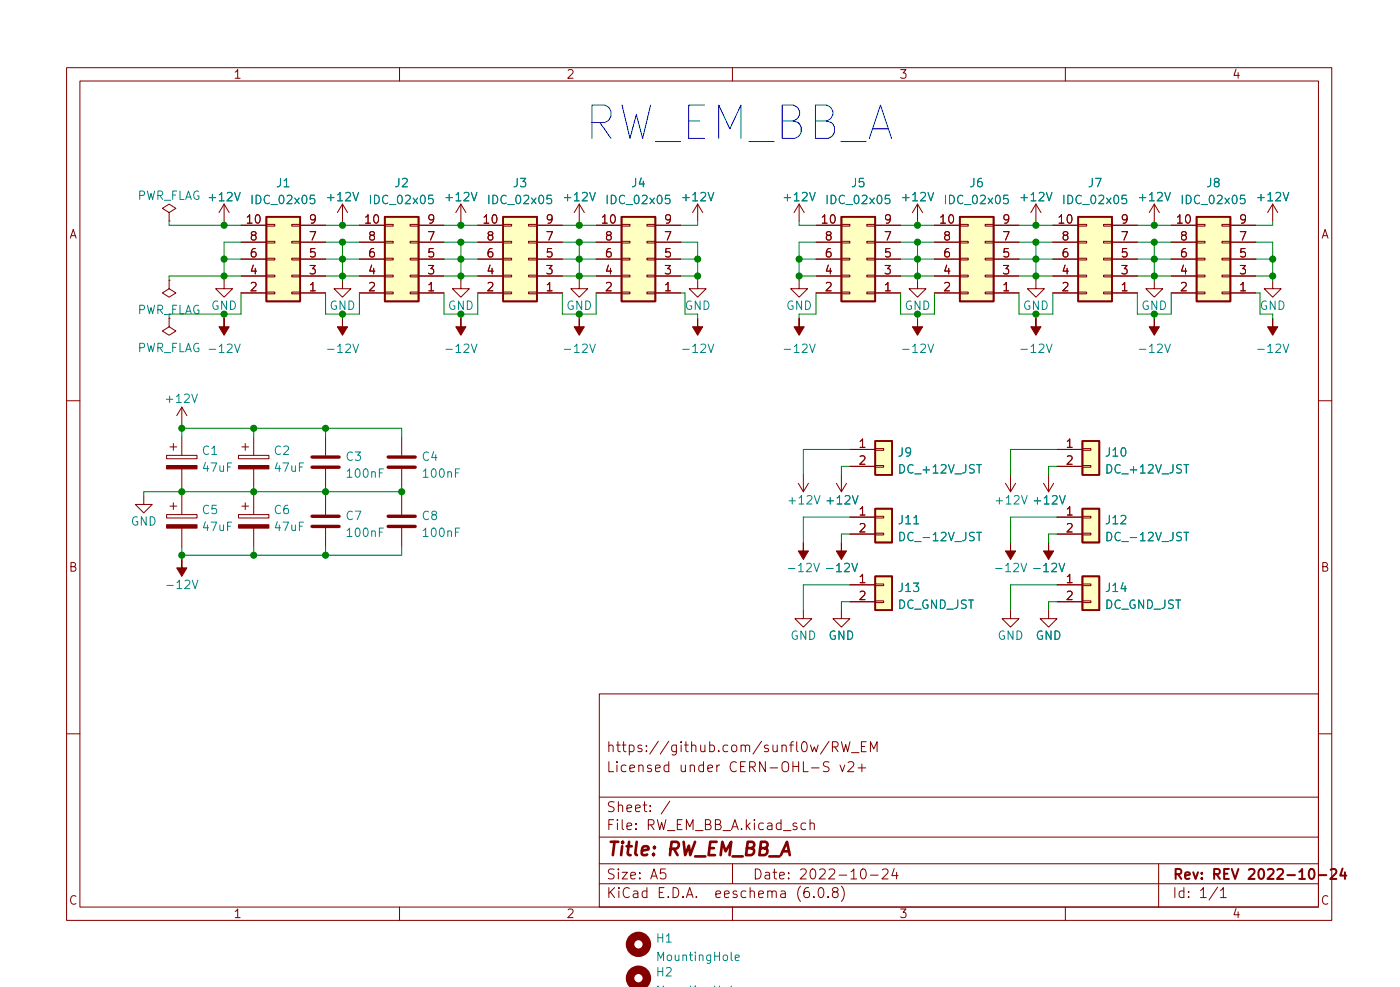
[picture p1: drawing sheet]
<svg xmlns="http://www.w3.org/2000/svg" width="210mm" height="148mm" viewBox="0 0 210 148" stroke-linecap="round" stroke-linejoin="round" font-family="sans-serif">
<g fill="none" stroke="#840000" stroke-width=".15">
<path d="M10 10.2h190v128h-190zM12 12.2h186v124h-186zM60 10.2v2M110 10.2v2M160 10.2v2M25.4 31.9l1-.6-1-.7-1 .7 1 .6v1.3M25.4 33.2h.1M33.7 30.6l-.8 1.3M33.7 30.6v2.6M33.7 30.6l.7 1.3M36.2 33.8h3.8M36.2 38.9h3.8"/>
<path d="M36.2 36.4h3.8M40 33.7h1.3v.2h-1.3zM40 36.2h1.3v.3h-1.3zM40 38.8h1.3v.2h-1.3zM43.8 33.7h1.3v.2h-1.3zM43.8 36.2h1.3v.3h-1.3zM43.8 38.8h1.3v.2h-1.3zM45.1 33.8h3.8M45.1 38.9h3.8M45.1 36.4h3.8M51.4 30.6l-.7 1.3M51.4 30.6v2.6"/>
<path d="M51.4 30.6l.8 1.3M54 33.8h3.8M54 38.9h3.8M54 36.4h3.8M57.8 33.7h1.3v.2h-1.3zM57.8 36.2h1.3v.3h-1.3zM57.8 38.8h1.3v.2h-1.3zM61.6 33.7h1.3v.2h-1.3zM61.6 36.2h1.3v.3h-1.3zM61.6 38.8h1.3v.2h-1.3zM62.9 33.8h3.8M62.9 38.9h3.8"/>
<path d="M62.9 36.4h3.8M69.2 30.6l-.7 1.3M69.2 30.6v2.6M69.2 30.6l.8 1.3M71.8 33.8h3.8M71.8 38.9h3.8M71.8 36.4h3.8M75.6 33.7h1.2v.2h-1.2zM75.6 36.2h1.2v.3h-1.2zM75.6 38.8h1.2v.2h-1.2zM79.4 33.7h1.2v.2h-1.2zM79.4 36.2h1.2v.3h-1.2z"/>
<path d="M79.4 38.8h1.2v.2h-1.2zM80.6 33.8h3.9M80.6 38.9h3.9M80.6 36.4h3.9M87 30.6l-.8 1.3M87 30.6v2.6M87 30.6l.8 1.3M89.5 33.8h3.8M89.5 38.9h3.8M89.5 36.4h3.8M93.3 33.7h1.3v.2h-1.3zM93.3 36.2h1.3v.3h-1.3z"/>
<path d="M93.3 38.8h1.3v.2h-1.3zM97.2 33.7h1.2v.2h-1.2zM97.2 36.2h1.2v.3h-1.2zM97.2 38.8h1.2v.2h-1.2zM98.4 33.8h3.8M98.4 38.9h3.8M98.4 36.4h3.8M104.8 30.6l-.8 1.3M104.8 30.6v2.6M104.8 30.6l.7 1.3M120 30.6l-.7 1.3M120 30.6v2.6"/>
<path d="M120 30.6l.8 1.3M122.6 33.8h3.8M122.6 38.9h3.8M122.6 36.4h3.8M126.4 33.7h1.2v.2h-1.2zM126.4 36.2h1.2v.3h-1.2zM126.4 38.8h1.2v.2h-1.2zM130.2 33.7h1.2v.2h-1.2zM130.2 36.2h1.2v.3h-1.2zM130.2 38.8h1.2v.2h-1.2zM131.4 33.8h3.9M131.4 38.9h3.9"/>
<path d="M131.4 36.4h3.9M137.8 30.6l-.8 1.3M137.8 30.6v2.6M137.8 30.6l.8 1.3M140.3 33.8h3.8M140.3 38.9h3.8M140.3 36.4h3.8M144.1 33.7h1.3v.2h-1.3zM144.1 36.2h1.3v.3h-1.3zM144.1 38.8h1.3v.2h-1.3zM148 33.7h1.2v.2h-1.2zM148 36.2h1.2v.3h-1.2z"/>
<path d="M148 38.8h1.2v.2h-1.2zM149.2 33.8h3.8M149.2 38.9h3.8M149.2 36.4h3.8M155.6 30.6l-.8 1.3M155.6 30.6v2.6M155.6 30.6l.7 1.3M158.1 33.8h3.8M158.1 38.9h3.8M158.1 36.4h3.8M161.9 33.7h1.3v.2h-1.3zM161.9 36.2h1.3v.3h-1.3z"/>
<path d="M161.9 38.8h1.3v.2h-1.3zM165.7 33.7h1.3v.2h-1.3zM165.7 36.2h1.3v.3h-1.3zM165.7 38.8h1.3v.2h-1.3zM167 33.8h3.8M167 38.9h3.8M167 36.4h3.8M173.4 30.6l-.8 1.3M173.4 30.6v2.6M173.4 30.6l.7 1.3M175.9 33.8h3.8M175.9 38.9h3.8"/>
<path d="M175.9 36.4h3.8M179.7 33.7h1.3v.2h-1.3zM179.7 36.2h1.3v.3h-1.3zM179.7 38.8h1.3v.2h-1.3zM183.5 33.7h1.3v.2h-1.3zM183.5 36.2h1.3v.3h-1.3zM183.5 38.8h1.3v.2h-1.3zM184.8 33.8h3.8M184.8 38.9h3.8M184.8 36.4h3.8M191.1 30.6l-.7 1.3M191.1 30.6v2.6"/>
<path d="M191.1 30.6l.8 1.3M25.4 42.1v1.2l1 .7-1 .6-1-.6 1-.7M25.4 42.1h.1M25.4 47.8v1.3l1 .6-1 .6-1-.6 1-.6M33.7 42.1v1.2h1.2l-1.2 1.3-1.3-1.3h1.3M36.2 44h3.8M36.2 41.4h3.8M40 41.3h1.3v.3h-1.3zM40 43.8h1.3v.3h-1.3zM43.8 41.3h1.3v.3h-1.3zM43.8 43.8h1.3v.3h-1.3zM45.1 44h3.8"/>
<path d="M45.1 41.4h3.8M51.4 42.1v1.2h1.3l-1.3 1.3-1.2-1.3h1.2M54 44h3.8M54 41.4h3.8M57.8 41.3h1.3v.3h-1.3zM57.8 43.8h1.3v.3h-1.3zM61.6 41.3h1.3v.3h-1.3zM61.6 43.8h1.3v.3h-1.3zM62.9 44h3.8M62.9 41.4h3.8M69.2 42.1v1.2h1.3l-1.3 1.3-1.3-1.3h1.3M71.8 44h3.8"/>
<path d="M71.8 41.4h3.8M75.6 41.3h1.2v.3h-1.2zM75.6 43.8h1.2v.3h-1.2zM79.4 41.3h1.2v.3h-1.2zM79.4 43.8h1.2v.3h-1.2zM80.6 44h3.9M80.6 41.4h3.9M87 42.1v1.2h1.3l-1.3 1.3-1.3-1.3h1.3M89.5 44h3.8M89.5 41.4h3.8M93.3 41.3h1.3v.3h-1.3zM93.3 43.8h1.3v.3h-1.3z"/>
<path d="M97.2 41.3h1.2v.3h-1.2zM97.2 43.8h1.2v.3h-1.2zM98.4 44h3.8M98.4 41.4h3.8M104.8 42.1v1.2h1.2l-1.2 1.3-1.3-1.3h1.3M120 42.1v1.2h1.3l-1.3 1.3-1.3-1.3h1.3M122.6 44h3.8M122.6 41.4h3.8M126.4 41.3h1.2v.3h-1.2zM126.4 43.8h1.2v.3h-1.2zM130.2 41.3h1.2v.3h-1.2zM130.2 43.8h1.2v.3h-1.2z"/>
<path d="M131.4 44h3.9M131.4 41.4h3.9M137.8 42.1v1.2h1.3l-1.3 1.3-1.3-1.3h1.3M140.3 44h3.8M140.3 41.4h3.8M144.1 41.3h1.3v.3h-1.3zM144.1 43.8h1.3v.3h-1.3zM148 41.3h1.2v.3h-1.2zM148 43.8h1.2v.3h-1.2zM149.2 44h3.8M149.2 41.4h3.8M155.6 42.1v1.2h1.2l-1.2 1.3-1.3-1.3h1.3"/>
<path d="M158.1 44h3.8M158.1 41.4h3.8M161.9 41.3h1.3v.3h-1.3zM161.9 43.8h1.3v.3h-1.3zM165.7 41.3h1.3v.3h-1.3zM165.7 43.8h1.3v.3h-1.3zM167 44h3.8M167 41.4h3.8M173.4 42.1v1.2h1.2l-1.2 1.3-1.3-1.3h1.3M175.9 44h3.8M175.9 41.4h3.8M179.7 41.3h1.3v.3h-1.3z"/>
<path d="M179.7 43.8h1.3v.3h-1.3zM183.5 41.3h1.3v.3h-1.3zM183.5 43.8h1.3v.3h-1.3zM184.8 44h3.8M184.8 41.4h3.8M191.1 42.1v1.2h1.3l-1.3 1.3-1.2-1.3h1.2M10 60.2h2M21.6 74.5v1.2h1.3l-1.3 1.3-1.3-1.3h1.3M25 77.2h4.6v.6h-4.6zM25 68.4h4.6v.5h-4.6zM25.5 76h1M25.5 67.1h1"/>
<path d="M26 66.6v1M26 75.5v1M27.3 61.1v2.6M27.3 65.6v2.8M27.3 70.4v2.8M27.3 74.5v2.7M27.3 79.3v2.8M27.3 61.1l-.8 1.3M27.3 61.1l.8 1.3M35.8 77.2h4.6v.6h-4.6zM35.8 68.4h4.6v.5h-4.6zM36.3 76h1"/>
<path d="M36.3 67.1h1M36.8 66.6v1M36.8 75.5v1M38.1 65.6v2.8M38.1 70.4v2.8M38.1 74.5v2.7M38.1 79.3v2.8M48.9 65.6v2.8M48.9 70.4v2.8M48.9 74.5v2.7M48.9 79.3v2.8M60.3 65.6v2.8"/>
<path d="M60.3 70.4v2.8M60.3 74.5v2.7M60.3 79.3v2.8M119.9 72.6l.7 1.2M120.6 71.3v2.5M121.4 72.6l-.8 1.2M125.6 72.6l.8 1.2M126.4 71.3v2.5M127.1 72.6l-.7 1.2M127.6 67.5h3.8M127.6 70h3.8M127.6 77.6h3.8"/>
<path d="M131.4 77.5h1.3v.3h-1.3zM131.4 69.9h1.3v.2h-1.3zM131.4 67.3h1.3v.3h-1.3zM151 72.6l.8 1.2M151.8 71.3v2.5M152.5 72.6l-.7 1.2M156.7 72.6l.8 1.2M157.5 71.3v2.5M158.2 72.6l-.7 1.2M158.7 67.5h3.9M158.7 70h3.9M158.7 77.6h3.9"/>
<path d="M162.6 69.9h1.2v.2h-1.2zM162.6 67.3h1.2v.3h-1.2zM162.6 77.5h1.2v.3h-1.2zM198 60.2h2M120.6 91.6v1.3h1.3l-1.3 1.2-1.2-1.2h1.2M126.4 91.6v1.3h1.2l-1.2 1.2-1.3-1.2h1.3M127.6 80.2h3.8M127.6 87.8h3.8M127.6 90.3h3.8M131.4 80h1.3v.3h-1.3zM131.4 90.2h1.3v.3h-1.3zM131.4 87.7h1.3v.2h-1.3z"/>
<path d="M151.8 91.6v1.3h1.2l-1.2 1.2-1.3-1.2h1.3M157.5 91.6v1.3h1.2l-1.2 1.2-1.3-1.2h1.3M158.7 80.2h3.9M158.7 87.8h3.9M158.7 90.3h3.9M162.6 90.2h1.2v.3h-1.2zM162.6 87.7h1.2v.2h-1.2zM162.6 80h1.2v.3h-1.2zM10 110.2h2M90 104.2h108v32h-108zM90 119.7h108M124.5 114.4l-.6-.1-.2 .2v.3a.71 .71 0 0 0 .7 .4l.1 .2-.1 .4h-.7"/>
<path d="M124.5 111.3l-1.3 1.9M125 112.1h.6a.41 .41 0 0 0 .3-.4 .41 .41 0 0 0-.3-.4h-.6v1.5M125.4 112.1l.5 .7M126.2 114.8l.3 1 .4-1M126.4 111.3l.3 1.5 .3-1 .3 1 .4-1.5M127.4 114.5l.2-.2 .5 .1a.41 .41 0 0 1 .1 .6l-.9 .8h.9M127.9 113h1.1M128.9 115.3h1.1M129.4 112.1h.5M129.4 114.7v1.1M130.1 111.3h-.7v1.5h.7M130.7 112.8v-1.5l.5 1.1 .5-1.1v1.5"/>
<path d="M198 110.2h2M60 136.2v2M90 132.7h108M90 129.7h108M90 125.7h108M99.9 130.4h-.7v.8l.2-.2 .5 .1 .1 .2-.1 .5-.2 .1h-.3l-.2-.1M100.6 120.3l-1.3 1.9M110 136.2v2M110 129.7v3M121 123.6l-.4-.1-.3 .3v.5l.1 .2h.6M121.4 133.2a.59 .59 0 0 0-.7 .7v.6l.2 .2h.4l.2-.1 .1-.5-.2-.2-.4-.1-.3 .3M121.7 123.7a.37 .37 0 0 1 .6 .1v.7"/>
<path d="M121.7 123v1.5M122.2 134.6v.1M123.1 133.3l.3-.1a.94 .94 0 0 1 0 1.5h-.2a1 1 0 0 1-.1-1.4zM124.4 134.6v.1M125.3 133.9l-.3-.3 .1-.2 .2-.2 .4 .1 .2 .2-.1 .2-.6 .3-.2 .2 .1 .4 .2 .1h.3l.3-.2v-.3l-.3-.3M126.4 133a1.72 1.72 0 0 1 0 2.3M129.4 130.5l.3-.1a.94 .94 0 0 1 0 1.5h-.1a1 1 0 0 1-.2-1.4zM130.7 131.4h1.2M132.5 130.6l.2-.2 .5 .1a.41 .41 0 0 1 .1 .6l-.9 .8h1M134.3 130.4l-.4 1h1M134.7 130.9v1M160 136.2v2"/>
<path d="M174 129.7v6.5M182.9 133.2l-1.3 1.9M183.3 133.7l.4-.5v1.5M183.3 134.7h.9"/>
</g>
<path d="M196.8 130.5l.3-.1a.94 .94 0 0 1 0 1.5h-.2a1 1 0 0 1-.1-1.4zM198.1 131.4h1.1M199.8 130.6l.3-.2 .5 .1a.41 .41 0 0 1 0 .6l-.8 .8h.9M201.6 130.4l-.3 1h.9M202 130.9v1" fill="none" stroke="#840000" stroke-width=".3"/>
<g fill="#ffffc2" stroke="#ffffc2" stroke-width=".15">
<path d="M161.9 32.5h5.1v12.7h-5.1z"/>
<path d="M40 32.5h5.1v12.7h-5.1z"/>
<path d="M144.1 32.5h5.1v12.7h-5.1z"/>
<path d="M75.6 32.5h5v12.7h-5z"/>
<path d="M179.7 32.5h5.1v12.7h-5.1z"/>
<path d="M57.8 32.5h5.1v12.7h-5.1z"/>
<path d="M93.3 32.5h5.1v12.7h-5.1z"/>
<path d="M162.6 66.2h2.5v5.1h-2.5z"/>
<path d="M131.4 76.4h2.6v5h-2.6z"/>
<path d="M126.4 32.5h5v12.7h-5z"/>
<path d="M131.4 86.5h2.6v5.1h-2.6z"/>
<path d="M131.4 66.2h2.6v5.1h-2.6z"/>
<path d="M162.6 86.5h2.5v5.1h-2.5z"/>
<path d="M162.6 76.4h2.5v5h-2.5z"/>
</g>
<g fill="none" stroke="#840000" stroke-width=".25">
<path d="M40 32.5h5.1v12.7h-5.1zM57.8 32.5h5.1v12.7h-5.1zM75.6 32.5h5v12.7h-5zM93.3 32.5h5.1v12.7h-5.1zM126.4 32.5h5v12.7h-5zM144.1 32.5h5.1v12.7h-5.1zM161.9 32.5h5.1v12.7h-5.1zM179.7 32.5h5.1v12.7h-5.1zM131.4 76.4h2.6v5h-2.6zM131.4 66.2h2.6v5.1h-2.6zM162.6 66.2h2.5v5.1h-2.5zM162.6 76.4h2.5v5h-2.5z"/>
<path d="M131.4 86.5h2.6v5.1h-2.6zM162.6 86.5h2.5v5.1h-2.5z"/>
</g>
<g fill="#840000" stroke="#840000" stroke-width=".15">
<path d="M33.7 47.8v1.3h.7l-.7 1.2-.8-1.2h.8z"/>
<path d="M51.4 47.8v1.3h.8l-.8 1.2-.7-1.2h.7z"/>
<path d="M27.3 84v1.3h.8l-.8 1.2-.8-1.2h.8z"/>
<path d="M25 78.8h4.6v.5h-4.6z"/>
<path d="M35.8 78.8h4.6v.5h-4.6z"/>
<path d="M35.8 69.9h4.6v.5h-4.6z"/>
<path d="M155.6 47.8v1.3h.7l-.7 1.2-.8-1.2h.8z"/>
<path d="M137.8 47.8v1.3h.8l-.8 1.2-.8-1.2h.8z"/>
<path d="M69.2 47.8v1.3h.8l-.8 1.2-.7-1.2h.7z"/>
<path d="M87 47.8v1.3h.8l-.8 1.2-.8-1.2h.8z"/>
<path d="M173.4 47.8v1.3h.7l-.7 1.2-.8-1.2h.8z"/>
<path d="M191.1 47.8v1.3h.8l-.8 1.2-.7-1.2h.7z"/>
<path d="M120.6 81.4v1.3h.8l-.8 1.3-.7-1.3h.7z"/>
<path d="M120 47.8v1.3h.8l-.8 1.2-.7-1.2h.7z"/>
<path d="M25 69.9h4.6v.5h-4.6z"/>
<path d="M104.8 47.8v1.3h.7l-.7 1.2-.8-1.2h.8z"/>
<path d="M126.4 81.4v1.3h.7l-.7 1.3-.8-1.3h.8z"/>
<path d="M157.5 81.4v1.3h.7l-.7 1.3-.8-1.3h.8z"/>
<path d="M151.8 81.4v1.3h.7l-.7 1.3-.8-1.3h.8z"/>
</g>
<path d="M46.9 70.1h4M46.9 68.6h4M46.9 79h4M46.9 77.5h4M58.3 70.1h4.1M58.3 68.6h4.1M58.3 79h4.1M58.3 77.5h4.1" fill="none" stroke="#840000" stroke-width=".51"/>
<g fill="none" stroke="#840000" stroke-width="1.3">
<circle cx="95.9" cy="141.8" r="1.27"/>
<circle cx="95.9" cy="146.8" r="1.27"/>
</g>
<path d="M98.8 148.2v-.2l.1 .2M99.6 148.2l.1-.2v.2M103.7 148v.2M104.4 148v.1M107.3 148v.2M108.1 148v.2M109.8 148v.2M110.4 143.8l.6-.1v-.3h-.4l-.2 .1 .1 .6h.5" fill="none" stroke="#008484" stroke-width=".15"/>
<g fill="none" stroke="#008400" stroke-width=".15">
<path d="M25.4 33.2v.6h10.8M33.7 38.9h2.5M33.7 33.2v.6M36.2 36.4h-2.5v5.7M48.9 36.4h5.1M48.9 38.9h5.1M48.9 33.8h5.1M51.4 33.2v.6M51.4 36.4v5.7M66.7 36.4h5.1M66.7 38.9h5.1M66.7 33.8h5.1"/>
<path d="M69.2 33.2v.6M69.2 36.4v5.7M84.5 36.4h5M84.5 38.9h5M84.5 33.8h5M87 33.2v.6M87 36.4v5.7M102.2 36.4h2.6v5.7M102.2 38.9h2.6M104.8 33.2v.6h-2.6M120 38.9h2.6M120 33.2v.6h2.6"/>
<path d="M122.6 36.4h-2.6v5.7M135.3 36.4h5M135.3 38.9h5M135.3 33.8h5M137.8 33.2v.6M137.8 36.4v5.7M153 36.4h5.1M153 38.9h5.1M153 33.8h5.1M155.6 33.2v.6M155.6 36.4v5.7M170.8 36.4h5.1"/>
<path d="M170.8 38.9h5.1M170.8 33.8h5.1M173.4 33.2v.6M173.4 36.4v5.7M188.6 36.4h2.5v5.7M188.6 38.9h2.5M191.1 33.2v.6h-2.5M33.7 47.2v.6M36.2 44v3.2h-10.8M36.2 41.4h-10.8v.7M48.9 44v3.2h5.1v-3.2M48.9 41.4h5.1"/>
<path d="M51.4 47.2v.6M66.7 44v3.2h5.1v-3.2M66.7 41.4h5.1M69.2 47.2v.6M84.5 44v3.2h5v-3.2M84.5 41.4h5M87 47.2v.6M102.2 41.4h2.6M102.2 44h.7v3.2M104.8 47.2v.6M120 41.4h2.6M122.6 44v3.2h-2.6v.6"/>
<path d="M135.3 44v3.2h5v-3.2M135.3 41.4h5M137.8 47.2v.6M153 44v3.2h5.1v-3.2M153 41.4h5.1M155.6 47.2v.6M170.8 44v3.2h5.1v-3.2M170.8 41.4h5.1M173.4 47.2v.6M188.6 41.4h2.5M188.6 44h.6v3.2M191.1 47.2v.6"/>
<path d="M27.3 63.7v1.9M27.3 73.2v1.3M27.3 64.3h33v1.3M38.1 64.3v1.3M38.1 73.2v1.3M48.9 64.3v1.3M48.9 73.2v1.3M60.3 73.8h-38.7v.7M60.3 73.2v1.3M127.6 77.6h-7v3.8M127.6 70h-1.2v1.3M127.6 67.5h-7v3.8"/>
<path d="M158.7 77.6h-6.9v3.8M158.7 67.5h-6.9v3.8M158.7 70h-1.2v1.3M27.3 82.1v1.9M38.1 82.1v1.2M48.9 82.1v1.2M60.3 82.1v1.2h-33M127.6 80.2h-1.2v1.2M127.6 90.3h-1.2v1.3M127.6 87.8h-7v3.8M158.7 87.8h-6.9v3.8M158.7 80.2h-1.2v1.2"/>
<path d="M158.7 90.3h-1.2v1.3"/>
</g>
<g fill="#008400" stroke="#008400" stroke-width=".15">
<circle cx="87" cy="38.9" r=".46"/>
<circle cx="87" cy="36.4" r=".46"/>
<circle cx="104.8" cy="41.4" r=".46"/>
<circle cx="104.8" cy="38.9" r=".46"/>
<circle cx="48.9" cy="83.3" r=".46"/>
<circle cx="48.9" cy="73.8" r=".46"/>
<circle cx="60.3" cy="73.8" r=".46"/>
<circle cx="48.9" cy="64.3" r=".46"/>
<circle cx="38.1" cy="64.3" r=".46"/>
<circle cx="38.1" cy="73.8" r=".46"/>
<circle cx="38.1" cy="83.3" r=".46"/>
<circle cx="27.3" cy="73.8" r=".46"/>
<circle cx="27.3" cy="64.3" r=".46"/>
<circle cx="27.3" cy="83.3" r=".46"/>
<circle cx="33.7" cy="33.8" r=".46"/>
<circle cx="51.4" cy="41.4" r=".46"/>
<circle cx="33.7" cy="38.9" r=".46"/>
<circle cx="33.7" cy="41.4" r=".46"/>
<circle cx="33.7" cy="47.2" r=".46"/>
<circle cx="51.4" cy="33.8" r=".46"/>
<circle cx="51.4" cy="36.4" r=".46"/>
<circle cx="69.2" cy="47.2" r=".46"/>
<circle cx="51.4" cy="47.2" r=".46"/>
<circle cx="69.2" cy="41.4" r=".46"/>
<circle cx="69.2" cy="38.9" r=".46"/>
<circle cx="51.4" cy="38.9" r=".46"/>
<circle cx="69.2" cy="36.4" r=".46"/>
<circle cx="87" cy="47.2" r=".46"/>
<circle cx="69.2" cy="33.8" r=".46"/>
<circle cx="87" cy="33.8" r=".46"/>
<circle cx="87" cy="41.4" r=".46"/>
<circle cx="155.6" cy="38.9" r=".46"/>
<circle cx="155.6" cy="41.4" r=".46"/>
<circle cx="155.6" cy="36.4" r=".46"/>
<circle cx="137.8" cy="47.2" r=".46"/>
<circle cx="155.6" cy="33.8" r=".46"/>
<circle cx="155.6" cy="47.2" r=".46"/>
<circle cx="173.4" cy="47.2" r=".46"/>
<circle cx="191.1" cy="41.4" r=".46"/>
<circle cx="173.4" cy="33.8" r=".46"/>
<circle cx="191.1" cy="38.9" r=".46"/>
<circle cx="173.4" cy="41.4" r=".46"/>
<circle cx="173.4" cy="36.4" r=".46"/>
<circle cx="173.4" cy="38.9" r=".46"/>
<circle cx="137.8" cy="38.9" r=".46"/>
<circle cx="137.8" cy="33.8" r=".46"/>
<circle cx="137.8" cy="41.4" r=".46"/>
<circle cx="137.8" cy="36.4" r=".46"/>
<circle cx="120" cy="38.9" r=".46"/>
<circle cx="120" cy="41.4" r=".46"/>
</g>
<text font-size="7" fill="#0000c2" x="87.6" y="21">RW_EM_BB_A</text>
<text font-size="2.8" fill="#840000" x="91" y="128.5">Title: RW_EM_BB_A</text>
<g font-size="2.1" fill="#840000">
<text x="91" y="112.9">https://github.com/sunfl0w/RW_EM</text>
<text x="91" y="115.9">Licensed under CERN-OHL-S v2+</text>
<text x="91" y="124.6">File: RW_EM_BB_A.kicad_sch</text>
<text x="91" y="121.9">Sheet: /</text>
<text x="91" y="134.8">KiCad E.D.A. eeschema (6.0.8)</text>
<text x="91" y="132">Size: A5</text>
<text x="113" y="132">Date: 2022-10-24</text>
<text x="176" y="132">Rev: REV 2022-10-24</text>
<text x="176" y="134.8">Id: 1/1</text>
</g>
<g font-size="1.8" fill="#840000">
<text x="35" y="11.8">1</text>
<text x="85" y="11.8">2</text>
<text x="135" y="11.8">3</text>
<text x="185" y="11.8">4</text>
<text x="10.3" y="35.8">A</text>
<text x="37.1" y="33.6">10</text>
<text x="46.5" y="33.6">9</text>
<text x="54.9" y="33.6">10</text>
<text x="64.3" y="33.6">9</text>
<text x="72.7" y="33.6">10</text>
<text x="82.1" y="33.6">9</text>
<text x="90.5" y="33.6">10</text>
<text x="99.8" y="33.6">9</text>
<text x="123.5" y="33.6">10</text>
<text x="132.9" y="33.6">9</text>
<text x="141.3" y="33.6">10</text>
<text x="150.6" y="33.6">9</text>
<text x="159" y="33.6">10</text>
<text x="168.4" y="33.6">9</text>
<text x="176.8" y="33.6">10</text>
<text x="186.2" y="33.6">9</text>
<text x="198.4" y="35.8">A</text>
<text x="37.6" y="41.2">4</text>
<text x="37.6" y="38.6">6</text>
<text x="37.6" y="36.1">8</text>
<text x="46.5" y="41.2">3</text>
<text x="46.5" y="38.6">5</text>
<text x="46.5" y="36.1">7</text>
<text x="55.4" y="41.2">4</text>
<text x="55.4" y="38.6">6</text>
<text x="55.4" y="36.1">8</text>
<text x="64.3" y="41.2">3</text>
<text x="64.3" y="38.6">5</text>
<text x="64.3" y="36.1">7</text>
<text x="73.2" y="41.2">4</text>
<text x="73.2" y="38.6">6</text>
<text x="73.2" y="36.1">8</text>
<text x="82.1" y="41.2">3</text>
<text x="82.1" y="38.6">5</text>
<text x="82.1" y="36.1">7</text>
<text x="90.9" y="41.2">4</text>
<text x="90.9" y="38.6">6</text>
<text x="90.9" y="36.1">8</text>
<text x="99.8" y="41.2">3</text>
<text x="99.8" y="38.6">5</text>
<text x="99.8" y="36.1">7</text>
<text x="124" y="41.2">4</text>
<text x="124" y="38.6">6</text>
<text x="124" y="36.1">8</text>
<text x="132.9" y="41.2">3</text>
<text x="132.9" y="38.6">5</text>
<text x="132.9" y="36.1">7</text>
<text x="141.7" y="41.2">4</text>
<text x="141.7" y="38.6">6</text>
<text x="141.7" y="36.1">8</text>
<text x="150.6" y="41.2">3</text>
<text x="150.6" y="38.6">5</text>
<text x="150.6" y="36.1">7</text>
<text x="159.5" y="41.2">4</text>
<text x="159.5" y="38.6">6</text>
<text x="159.5" y="36.1">8</text>
<text x="168.4" y="41.2">3</text>
<text x="168.4" y="38.6">5</text>
<text x="168.4" y="36.1">7</text>
<text x="177.3" y="41.2">4</text>
<text x="177.3" y="38.6">6</text>
<text x="177.3" y="36.1">8</text>
<text x="186.2" y="41.2">3</text>
<text x="186.2" y="38.6">5</text>
<text x="186.2" y="36.1">7</text>
<text x="37.6" y="43.7">2</text>
<text x="46.5" y="43.7">1</text>
<text x="55.4" y="43.7">2</text>
<text x="64.3" y="43.7">1</text>
<text x="73.2" y="43.7">2</text>
<text x="82.1" y="43.7">1</text>
<text x="90.9" y="43.7">2</text>
<text x="99.8" y="43.7">1</text>
<text x="124" y="43.7">2</text>
<text x="132.9" y="43.7">1</text>
<text x="141.7" y="43.7">2</text>
<text x="150.6" y="43.7">1</text>
<text x="159.5" y="43.7">2</text>
<text x="168.4" y="43.7">1</text>
<text x="177.3" y="43.7">2</text>
<text x="186.2" y="43.7">1</text>
<text x="129" y="67.2">1</text>
<text x="129" y="69.8">2</text>
<text x="160.2" y="67.2">1</text>
<text x="160.2" y="69.8">2</text>
<text x="129" y="77.4">1</text>
<text x="160.2" y="77.4">1</text>
<text x="129" y="79.9">2</text>
<text x="160.2" y="79.9">2</text>
<text x="10.3" y="85.8">B</text>
<text x="129" y="87.5">1</text>
<text x="160.2" y="87.5">1</text>
<text x="198.4" y="85.8">B</text>
<text x="129" y="90.1">2</text>
<text x="160.2" y="90.1">2</text>
<text x="10.3" y="135.8">C</text>
<text x="35" y="137.8">1</text>
<text x="85" y="137.8">2</text>
<text x="135" y="137.8">3</text>
<text x="185" y="137.8">4</text>
<text x="198.4" y="135.8">C</text>
</g>
<g font-size="1.8" fill="#008484">
<text x="41.6" y="28.1">J1</text>
<text x="59.3" y="28.1">J2</text>
<text x="77.1" y="28.1">J3</text>
<text x="94.9" y="28.1">J4</text>
<text x="127.9" y="28.1">J5</text>
<text x="145.7" y="28.1">J6</text>
<text x="163.5" y="28.1">J7</text>
<text x="181.3" y="28.1">J8</text>
<text x="20.4" y="30">PWR_FLAG</text>
<text x="31.6" y="30.2">+12V</text>
<text x="38.1" y="30.6">IDC_02x05</text>
<text x="49.3" y="30.2">+12V</text>
<text x="55.9" y="30.6">IDC_02x05</text>
<text x="67.1" y="30.2">+12V</text>
<text x="73.6" y="30.6">IDC_02x05</text>
<text x="84.9" y="30.2">+12V</text>
<text x="91.4" y="30.6">IDC_02x05</text>
<text x="102.7" y="30.2">+12V</text>
<text x="117.9" y="30.2">+12V</text>
<text x="124.4" y="30.6">IDC_02x05</text>
<text x="135.7" y="30.2">+12V</text>
<text x="142.2" y="30.6">IDC_02x05</text>
<text x="153.5" y="30.2">+12V</text>
<text x="160" y="30.6">IDC_02x05</text>
<text x="171.3" y="30.2">+12V</text>
<text x="177.8" y="30.6">IDC_02x05</text>
<text x="189" y="30.2">+12V</text>
<text x="31.7" y="46.5">GND</text>
<text x="49.5" y="46.5">GND</text>
<text x="67.2" y="46.5">GND</text>
<text x="85" y="46.5">GND</text>
<text x="118" y="46.5">GND</text>
<text x="135.8" y="46.5">GND</text>
<text x="153.6" y="46.5">GND</text>
<text x="171.4" y="46.5">GND</text>
<text x="20.4" y="52.9">PWR_FLAG</text>
<text x="31.8" y="53">-12V</text>
<text x="49.6" y="53">-12V</text>
<text x="67.3" y="53">-12V</text>
<text x="85.1" y="53">-12V</text>
<text x="102.9" y="53">-12V</text>
<text x="118.1" y="53">-12V</text>
<text x="135.9" y="53">-12V</text>
<text x="153.7" y="53">-12V</text>
<text x="171.5" y="53">-12V</text>
<text x="189.3" y="53">-12V</text>
<text x="25.1" y="60.5">+12V</text>
<text x="30.4" y="68.3">C1</text>
<text x="30.6" y="70.8">47uF</text>
<text x="41.2" y="68.3">C2</text>
<text x="41.4" y="70.8">47uF</text>
<text x="52" y="69.2">C3</text>
<text x="52.3" y="71.7">100nF</text>
<text x="63.4" y="69.2">C4</text>
<text x="63.7" y="71.7">100nF</text>
<text x="134.9" y="68.5">J9</text>
<text x="135.2" y="71.1">DC_+12V_JST</text>
<text x="166.2" y="68.5">J10</text>
<text x="166.3" y="71.1">DC_+12V_JST</text>
<text x="30.4" y="77.2">C5</text>
<text x="41.2" y="77.2">C6</text>
<text x="118.6" y="75.7">+12V</text>
<text x="124.4" y="75.7">+12V</text>
<text x="149.8" y="75.7">+12V</text>
<text x="155.5" y="75.7">+12V</text>
<text x="19.6" y="78.9">GND</text>
<text x="30.6" y="79.7">47uF</text>
<text x="41.4" y="79.7">47uF</text>
<text x="52" y="78.1">C7</text>
<text x="52.3" y="80.6">100nF</text>
<text x="63.4" y="78.1">C8</text>
<text x="63.7" y="80.6">100nF</text>
<text x="135" y="78.7">J11</text>
<text x="135.4" y="81.2">DC_-12V_JST</text>
<text x="166.2" y="78.7">J12</text>
<text x="166.5" y="81.2">DC_-12V_JST</text>
<text x="25.4" y="88.4">-12V</text>
<text x="118.8" y="85.9">-12V</text>
<text x="124.5" y="85.9">-12V</text>
<text x="135" y="88.9">J13</text>
<text x="149.9" y="85.9">-12V</text>
<text x="155.6" y="85.9">-12V</text>
<text x="166.2" y="88.9">J14</text>
<text x="134.7" y="91.4">DC_GND_JST</text>
<text x="165.8" y="91.4">DC_GND_JST</text>
<text x="118.7" y="96">GND</text>
<text x="124.4" y="96">GND</text>
<text x="149.8" y="96">GND</text>
<text x="155.5" y="96">GND</text>
<text x="98.6" y="141.5">H1</text>
<text x="98.6" y="146.6">H2</text>
<text x="99" y="144.3">MountingHole</text>
</g>
<g font-size="1.8" fill="#008400">
<text x="20.4" y="47.2">PWR_FLAG</text>
<text x="102.8" y="46.5">GND</text>
<text x="189.2" y="46.5">GND</text>
</g>
</svg>
